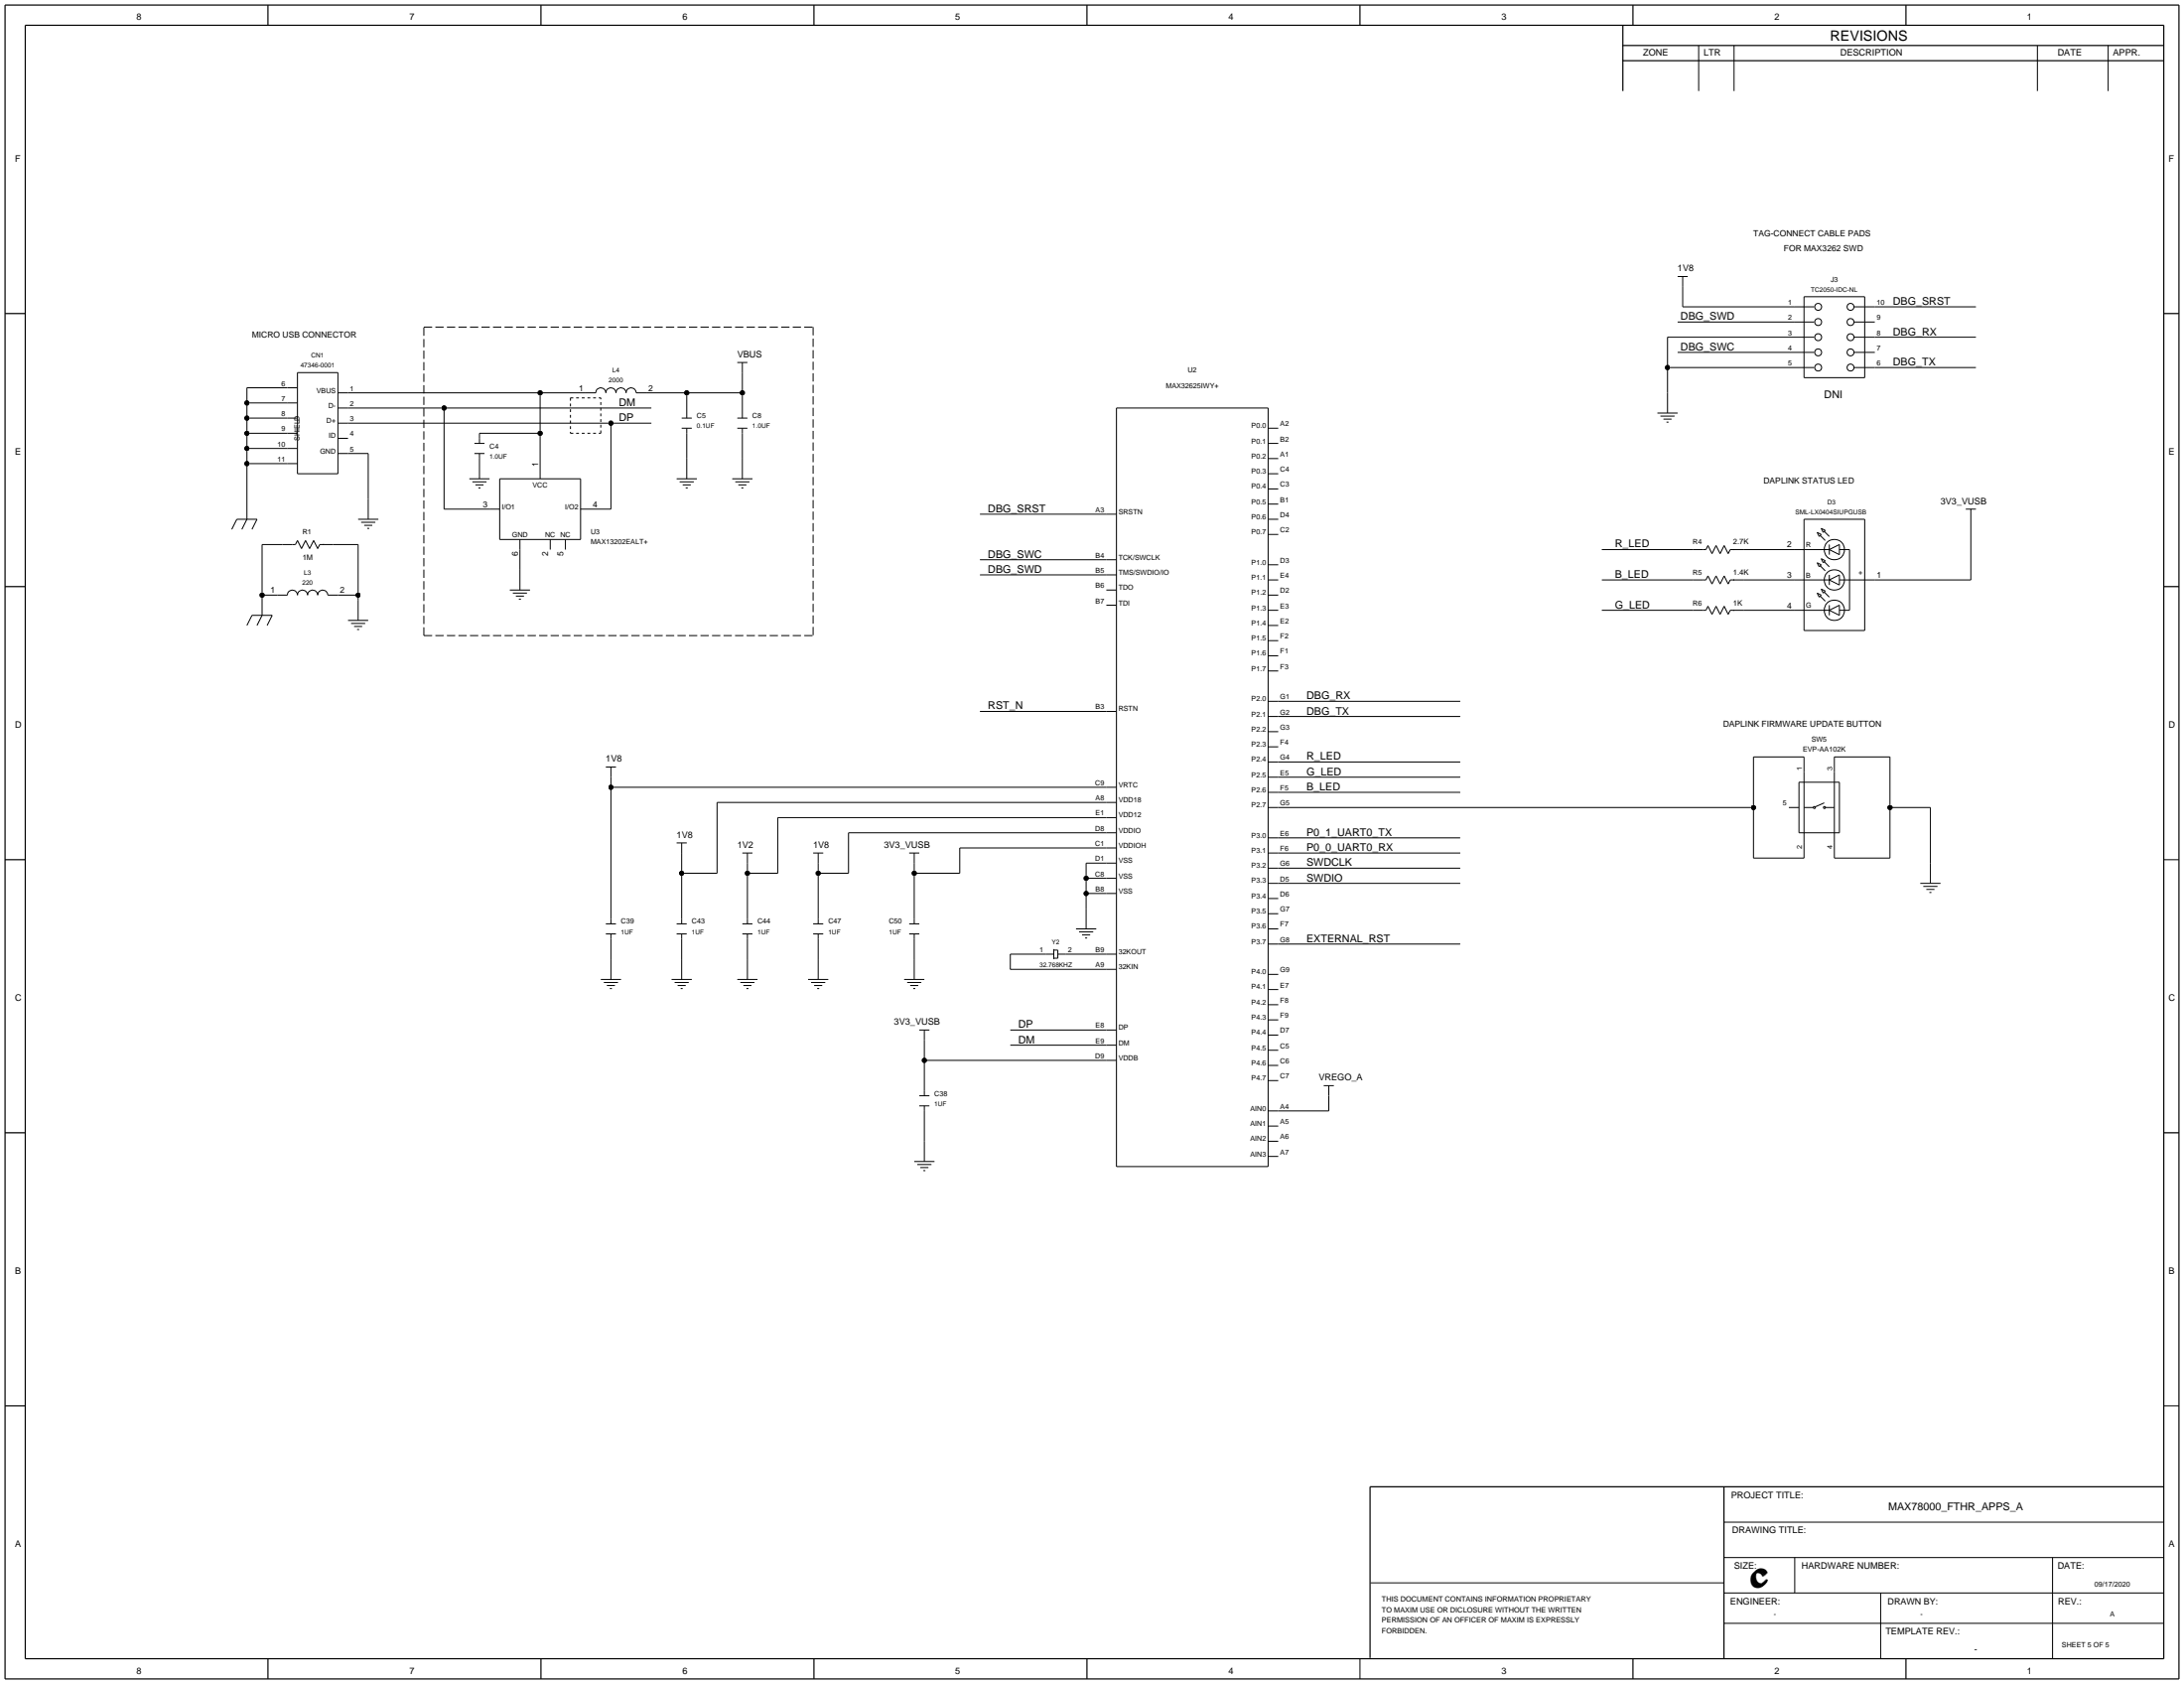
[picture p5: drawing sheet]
<svg xmlns="http://www.w3.org/2000/svg" width="549mm" height="423mm" viewBox="0 0 549 423" stroke-linecap="round" stroke-linejoin="round" font-family="sans-serif">
<g fill="none" stroke="#000" stroke-width=".25">
<path d="M426.7 11.4v11.5zM435.6 11.4v11.5zM511.8 11.4v11.5zM529.6 11.4v11.5zM421.4 69.4h2.6zM422.7 77.1h27.9zM422.7 72v5.1zM422.7 69.4v2.6zM450.6 77.1h2.6zM453.2 77.1h2.5zM453.2 74.5h15.2zM453.2 74.5v20.3z"/>
<path d="M465.8 77.1h2.5zM468.4 77.1h2.6zM468.4 74.5v20.3zM471 77.1h25.4zM62 97.4h10.2zM62 97.4v3.8zM72.2 97.4h2.5zM74.7 93.6v25.4zM74.7 93.6h10.2zM84.9 98.7h2.5zM84.9 93.6v25.4zM87.4 98.7h48.3z"/>
<path d="M135.7 98.7h11.4zM135.7 98.7v10.1zM147.1 98.7h2.6zM149.7 98.7a1.27 1.27 0 0 1 1.2-1.3 1.27 1.27 0 0 1 1.3 1.3 1.27 1.27 0 0 1 1.3-1.3 1.27 1.27 0 0 1 1.2 1.3 1.27 1.27 0 0 1 1.3-1.3 1.27 1.27 0 0 1 1.3 1.3 1.27 1.27 0 0 1 1.2-1.3 1.27 1.27 0 0 1 1.3 1.3M159.8 98.7h2.6zM162.4 98.7h10.1zM172.5 98.7h14zM172.5 98.7v5zM185.2 91h2.6zM186.5 93.6v5.1zM186.5 98.7v5zM186.5 91v2.6z"/>
<path d="M418.9 84.7h31.7zM418.9 84.7v7.6zM418.9 92.3h31.7zM418.9 92.3v6.4zM418.9 98.7v5zM421.4 80.9h29.2zM421.4 88.5h29.2zM450.6 92.3h2.6zM450.6 88.5h2.6zM450.6 84.7h2.6zM450.6 80.9h2.6zM453.2 88.5h2.5z"/>
<path d="M453.2 80.9h2.5zM453.2 92.3h2.5zM453.2 84.7h2.5zM453.2 94.8h15.2zM465.8 88.5h2.5zM465.8 80.9h2.5zM465.8 92.3h2.5zM465.8 84.7h2.5zM468.4 80.9h2.6zM468.4 84.7h2.6zM468.4 88.5h2.6zM468.4 92.3h2.6z"/>
<path d="M471 92.3h25.4zM471 84.7h25.4zM62 101.2h10.2zM62 101.2v3.8zM62 105h10.2zM62 105v3.8zM62 108.8h10.2zM62 108.8v3.8zM62 112.6h10.2zM62 112.6v3.8zM62 116.4h10.2zM62 116.4v14z"/>
<path d="M72.2 116.4h2.5zM72.2 112.6h2.5zM72.2 108.8h2.5zM72.2 105h2.5zM72.2 101.2h2.5zM74.7 119h10.2zM84.9 113.9h2.5zM84.9 110.1h2.5zM84.9 106.3h2.5zM84.9 102.5h2.5zM87.4 113.9h5.1zM87.4 102.5h24.2z"/>
<path d="M87.4 106.3h66.1zM92.5 113.9v11.4zM111.6 102.5h52zM111.6 102.5v25.4zM119.2 113.9h2.5zM119.2 111.4h2.5zM120.4 108.8h15.3zM120.4 108.8v1.3zM120.4 115.2v5zM120.4 110.1v1.3zM120.4 113.9v1.3zM135.7 108.8v8.9z"/>
<path d="M135.7 117.7v2.5zM153.5 106.3h10.1zM153.5 106.3v21.6zM171.2 107.5h2.6zM171.2 105h2.6zM172.5 108.8v6.4zM172.5 115.2v5zM172.5 103.7v1.3zM172.5 107.5v1.3zM185.2 107.5h2.6zM185.2 105h2.6zM186.5 108.8v6.4z"/>
<path d="M186.5 115.2v5zM186.5 103.7v1.3zM186.5 107.5v1.3zM280.5 102.5h38.1zM280.5 102.5v190.5zM318.6 119h2.5zM318.6 111.4h2.5zM318.6 107.5h2.5zM318.6 115.2h2.5zM318.6 102.5v190.5zM416.4 103.7h5zM417.1 104.5h3.6z"/>
<path d="M417.9 105.3h2zM418.6 106h.6zM59.5 130.4l-1.3 2.5zM59.5 130.4h5.1zM62 130.4l-1.2 2.5zM64.6 130.4l-1.3 2.5zM65.8 136.8v12.7zM65.8 136.8h5.1zM70.9 136.8h2.6zM73.5 136.8h.7zM74.7 135.7l-.5 1.1zM74.7 135.7l1 2.1z"/>
<path d="M76.8 135.7l-1.1 2.1zM76.8 135.7l1 2.1zM78.8 135.7l-1 2.1zM78.8 135.7l1 2.1zM80.3 136.8h1zM80.3 136.8l-.5 1zM81.1 136.8h2.5zM83.6 136.8h6.4zM90 136.8v12.7zM90 130.4h5zM90.7 131.2h3.6zM91.5 131.9h2z"/>
<path d="M92.3 132.7h.5zM92.5 125.3v5.1zM111.6 127.9h11.4zM117.9 120.2h5.1zM118.7 121h3.5zM119.4 121.8h2.1zM120.2 122.5h.5zM123 127.9h2.5zM125.5 120.2h20.3zM125.5 135.5h20.3zM125.5 120.2v15.3zM130.6 138v5.1z"/>
<path d="M130.6 135.5v2.5zM138.2 135.5v2.5zM142 135.5v2.5zM145.8 127.9h2.6zM145.8 120.2v15.3zM148.4 127.9h5.1zM170 120.2h5.1zM170.7 121h3.6zM171.5 121.8h2zM172.3 122.5h.5zM183.9 120.2h5.1zM184.7 121h3.6z"/>
<path d="M185.5 121.8h2zM186.2 122.5h.5zM246.2 129.1h31.7zM277.9 129.1h2.6zM318.6 130.4h2.5zM318.6 122.8h2.5zM318.6 134.2h2.5zM318.6 126.6h2.5zM402.4 138h22.8zM425.2 138h2.6zM427.8 138h.7zM429.1 137l-.6 1z"/>
<path d="M429.1 137l1 2zM431.1 137l-1 2zM431.1 137l1 2zM433.1 137l-1 2zM433.1 137l1 2zM434.6 138h1.1zM434.6 138l-.5 1zM435.4 138h2.5zM437.9 138h12.7zM450.6 138h2.6zM453.2 138h6.3zM453.2 130.4h15.2z"/>
<path d="M453.2 130.4v27.9zM456.5 133.7l.5 1zM456.5 133.7l1 .5zM457 134.7l.5-.5zM457.3 134.5l1.2 1.2zM457.5 132.7l.5 1zM457.5 132.7l1 .5zM458 133.7l.5-.5zM458.3 133.5l1.2 1.2zM459.5 136.8v2.5zM459.5 138l2.6 1.3zM459.5 138l2.6-1.2z"/>
<path d="M462.1 138h2.5zM462.1 136.8v2.5zM464.6 138v15.3zM468.4 130.4v27.9zM493.8 127.9h2.6zM495.1 130.4v15.2zM495.1 127.9v2.5zM63.3 154.5l-1.3 2.6zM63.3 154.5h5.1zM65.8 149.5h3.8zM65.8 149.5v5zM65.8 154.5l-1.2 2.6z"/>
<path d="M68.4 154.5l-1.3 2.6zM69.6 149.5h2.6zM72.2 149.5a1.27 1.27 0 0 1 1.3-1.3 1.27 1.27 0 0 1 1.2 1.3 1.27 1.27 0 0 1 1.3-1.3 1.27 1.27 0 0 1 1.3 1.3 1.27 1.27 0 0 1 1.2-1.3 1.27 1.27 0 0 1 1.3 1.3 1.27 1.27 0 0 1 1.3-1.3 1.27 1.27 0 0 1 1.2 1.3M82.3 149.5h2.6zM84.9 149.5h5.1zM87.4 155.8h5.1zM88.2 156.6h3.5zM89 157.3h2zM89.7 158.1h.5zM90 149.5v1.2zM90 150.7v5.1zM128.1 148.2h5z"/>
<path d="M128.8 148.9h3.6zM129.6 149.7h2zM130.4 150.5h.5zM130.6 143.1v5.1zM246.2 140.6h31.7zM246.2 144.4h31.7zM277.9 152h2.6zM277.9 148.2h2.6zM277.9 144.4h2.6zM277.9 140.6h2.6zM318.6 145.6h2.5zM318.6 153.3h2.5z"/>
<path d="M318.6 157.1h2.5zM318.6 141.8h2.5zM318.6 149.5h2.5zM402.4 145.6h22.8zM402.4 153.3h22.8zM425.2 145.6h2.6zM425.2 153.3h2.6zM427.8 145.6h.7zM427.8 153.3h.7zM429.1 144.6l-.6 1zM429.1 144.6l1 2.1zM429.1 152.2l-.6 1.1z"/>
<path d="M429.1 152.2l1 2.1zM431.1 144.6l-1 2.1zM431.1 144.6l1 2.1zM431.1 152.2l-1 2.1zM431.1 152.2l1 2.1zM433.1 144.6l-1 2.1zM433.1 144.6l1 2.1zM433.1 152.2l-1 2.1zM433.1 152.2l1 2.1zM434.6 145.6h1.1zM434.6 145.6l-.5 1.1zM434.6 153.3h1.1z"/>
<path d="M434.6 153.3l-.5 1zM435.4 145.6h2.5zM435.4 153.3h2.5zM437.9 145.6h12.7zM437.9 153.3h12.7zM450.6 153.3h2.6zM450.6 145.6h2.6zM453.2 153.3h6.3zM453.2 145.6h6.3zM453.2 158.3h15.2zM456.5 148.9l.5 1.1zM456.5 148.9l1 .6z"/>
<path d="M456.5 141.3l.5 1zM456.5 141.3l1 .5zM457 150l.5-.5zM457 142.3l.5-.5zM457.3 149.7l1.2 1.3zM457.3 142.1l1.2 1.3zM457.5 147.9l.5 1zM457.5 147.9l1 .5zM457.5 140.3l.5 1zM457.5 140.3l1 .5zM458 148.9l.5-.5zM458 141.3l.5-.5z"/>
<path d="M458.3 148.7l1.2 1.3zM458.3 141.1l1.2 1.2zM459.5 152v2.5zM459.5 153.3l2.6 1.2zM459.5 153.3l2.6-1.3zM459.5 144.4v2.5zM459.5 145.6l2.6 1.3zM459.5 145.6l2.6-1.2zM462.1 153.3h2.5zM462.1 152v2.5zM462.1 145.6h2.5zM462.1 144.4v2.5z"/>
<path d="M464.6 145.6h3.8zM468.4 145.6h2.6zM471 145.6h24.1zM246.2 178.7h31.7zM277.9 178.7h2.6zM318.6 179.9h2.5zM318.6 176.1h2.5zM318.6 168.5h2.5zM318.6 160.9h2.5zM318.6 164.7h2.5zM321.1 176.1h45.7zM321.1 179.9h45.7z"/>
<path d="M152.2 192.6h2.5zM153.5 197.7h124.4zM153.5 195.2v2.5zM153.5 197.7v33zM153.5 192.6v2.6zM277.9 197.7h2.6zM318.6 191.4h2.5zM318.6 183.7h2.5zM318.6 199h2.5zM318.6 187.6h2.5zM318.6 195.2h2.5zM321.1 195.2h45.7z"/>
<path d="M321.1 199h45.7zM321.1 191.4h45.7zM440.5 190.1h12.7zM440.5 190.1v12.7zM451.9 196.4h10.2zM451.9 196.4v12.7zM453.2 190.1v3.8zM453.2 193.9v2.5zM453.2 196.4v12.7zM460.8 190.1h14zM460.8 190.1v3.8zM460.8 193.9v2.5z"/>
<path d="M460.8 196.4v12.7zM462.1 196.4v12.7zM474.8 190.1v12.7zM170 211.7h2.5zM171.2 219.3h8.9zM171.2 214.2v5.1zM171.2 219.3v11.4zM171.2 211.7v2.5zM180.1 201.5h97.8zM180.1 201.5v17.8zM186.5 214.2h2.5zM187.8 219.3h7.6z"/>
<path d="M187.8 219.3v11.4zM187.8 216.8v2.5zM187.8 214.2v2.6zM195.4 205.3v14zM195.4 205.3h82.5zM204.3 214.2h2.5zM205.5 219.3h7.7zM205.5 216.8v2.5zM205.5 219.3v11.4zM205.5 214.2v2.6zM213.2 209.1h64.7zM213.2 209.1v10.2z"/>
<path d="M228.4 214.2h2.5zM229.7 219.3h11.4zM229.7 216.8v2.5zM229.7 219.3v11.4zM229.7 214.2v2.6zM241.1 213h36.8zM241.1 213v6.3zM272.8 216.8v3.8zM272.8 216.8h5.1zM277.9 205.3h2.6zM277.9 209.1h2.6zM277.9 216.8h2.6z"/>
<path d="M277.9 213h2.6zM277.9 201.5h2.6zM318.6 218h2.5zM318.6 202.8h2.5zM318.6 214.2h2.5zM318.6 210.4h2.5zM321.1 210.4h45.7zM321.1 214.2h45.7zM321.1 202.8h119.4zM321.1 218h45.7zM440.5 202.8v12.7zM440.5 215.5h12.7z"/>
<path d="M449.4 202.8h2.5zM451.9 209.1h10.2zM453.2 211.7v3.8zM453.2 209.1v2.6zM453.2 202.8h2.3zM455.6 202.6h.4v.4h-.4zM456 202.6l2.3-1zM458.1 202.6h.4v.4h-.4zM458.6 202.8h2.2zM460.8 211.7v3.8zM460.8 215.5h14zM460.8 209.1v2.6z"/>
<path d="M474.8 202.8v12.7zM474.8 202.8h10.1zM484.9 202.8v14zM484.9 216.8v5zM543.6 215.9h3.8zM152.2 234.5h2.5zM152.2 232h2.5zM153.5 235.8v5.1zM153.5 230.7v1.3zM153.5 234.5v1.3zM170 234.5h2.5zM170 232h2.5z"/>
<path d="M171.2 235.8v5.1zM171.2 230.7v1.3zM171.2 234.5v1.3zM186.5 234.5h2.5zM186.5 232h2.5zM187.8 235.8v5.1zM187.8 230.7v1.3zM187.8 234.5v1.3zM204.3 234.5h2.5zM204.3 232h2.5zM205.5 235.8v5.1zM205.5 230.7v1.3z"/>
<path d="M205.5 234.5v1.3zM228.4 234.5h2.5zM228.4 232h2.5zM229.7 235.8v5.1zM229.7 230.7v1.3zM229.7 234.5v1.3zM253.8 239.6v3.8zM253.8 239.6h8.9zM262.7 239.6h2zM264.7 238.6h1zM264.7 238.4v2.5zM265.7 239.6h2.1z"/>
<path d="M265.7 238.6v2zM267.8 239.6h10.1zM270.3 233.3h5.1zM271.1 234h3.5zM271.8 234.8h2.1zM272.6 235.6h.5zM272.8 220.6h5.1zM272.8 220.6v3.8zM272.8 224.4h5.1zM272.8 224.4v3.8zM272.8 228.2v5.1zM277.9 220.6h2.6z"/>
<path d="M277.9 239.6h2.6zM277.9 224.4h2.6zM318.6 237.1h2.5zM318.6 229.5h2.5zM318.6 233.3h2.5zM318.6 225.7h2.5zM318.6 221.8h2.5zM321.1 221.8h45.7zM321.1 237.1h45.7zM482.4 221.8h5.1zM483.2 222.6h3.5zM483.9 223.4h2.1z"/>
<path d="M484.7 224.1h.5zM150.9 246h5.1zM151.7 246.7h3.5zM152.5 247.5h2zM153.2 248.3h.5zM153.5 240.9v5.1zM168.7 246h5.1zM169.5 246.7h3.5zM170.2 247.5h2.1zM171 248.3h.5zM171.2 240.9v5.1zM185.2 246h5.1z"/>
<path d="M186 246.7h3.5zM186.7 247.5h2.1zM187.5 248.3h.5zM187.8 240.9v5.1zM203 246h5.1zM203.8 246.7h3.5zM204.5 247.5h2.1zM205.3 248.3h.5zM205.5 240.9v5.1zM227.1 246h5.1zM227.9 246.7h3.5zM228.7 247.5h2z"/>
<path d="M229.4 248.3h.5zM229.7 240.9v5.1zM230.9 258.7h2.6zM232.2 258.7v2.5zM253.8 243.4h24.1zM253.8 258.7h24.1zM264.7 240.6h1zM277.9 258.7h2.6zM277.9 243.4h2.6zM318.6 244.7h2.5zM318.6 256.1h2.5zM318.6 252.3h2.5z"/>
<path d="M318.6 248.5h2.5zM318.6 259.9h2.5zM230.9 277.7h2.6zM230.9 275.2h2.6zM232.2 279v7.6zM232.2 266.3h45.7zM232.2 261.2v5.1zM232.2 266.3v7.6zM232.2 273.9v1.3zM232.2 277.7v1.3zM253.8 262.5h24.1zM277.9 262.5h2.6z"/>
<path d="M277.9 266.3h2.6zM318.6 271.4h2.5zM318.6 267.6h2.5zM318.6 263.8h2.5zM318.6 279h2.5zM321.1 279h12.7zM332.5 272.6h2.6zM333.8 275.2v3.8zM333.8 272.6v2.6zM229.7 291.7h5zM230.4 292.5h3.6zM231.2 293.2h2z"/>
<path d="M232 294h.5zM232.2 286.6v5.1zM280.5 293h38.1zM318.6 290.4h2.5zM318.6 286.6h2.5zM318.6 282.8h2.5zM543.6 353.1h3.8zM344.3 397.5h88.7zM433.1 382.3h110.5zM433.1 391.2h110.5zM450.8 391.2v8.9zM515.6 391.2v25.4z"/>
<path d="M341.6 416.6v5zM433.1 400.1h110.5zM433.1 407.7h110.5zM472.4 400.1v16.5z"/>
<circle cx="456.7" cy="77.1" r=".87"/>
<circle cx="464.9" cy="77.1" r=".87"/>
<circle cx="456.7" cy="80.9" r=".87"/>
<circle cx="456.7" cy="88.5" r=".87"/>
<circle cx="456.7" cy="92.3" r=".87"/>
<circle cx="456.7" cy="84.7" r=".87"/>
<circle cx="464.9" cy="88.5" r=".87"/>
<circle cx="464.9" cy="92.3" r=".87"/>
<circle cx="464.9" cy="80.9" r=".87"/>
<circle cx="464.9" cy="84.7" r=".87"/>
<circle cx="460.8" cy="138" r="2.56"/>
<circle cx="460.8" cy="153.3" r="2.56"/>
<circle cx="460.8" cy="145.7" r="2.56"/>
</g>
<path d="M106.5 82.1h97.8M204.3 82.1v77.5M106.5 159.6h97.8M106.5 159.6v-77.5" fill="none" stroke="#000" stroke-width=".25" stroke-dasharray="2.1 .8" stroke-linecap="butt"/>
<path d="M143.3 99.9h7.6M143.3 99.9v8.9M143.3 108.8h7.6M150.9 108.8v-8.9" fill="none" stroke="#000" stroke-width=".25" stroke-dasharray=".7" stroke-linecap="butt"/>
<g fill="#000" stroke="#000" stroke-width=".25">
<circle cx="135.7" cy="98.7" r=".56"/>
<circle cx="172.5" cy="98.7" r=".56"/>
<circle cx="186.5" cy="98.7" r=".56"/>
<circle cx="418.9" cy="92.3" r=".56"/>
<circle cx="62" cy="112.6" r=".56"/>
<circle cx="62" cy="105" r=".56"/>
<circle cx="62" cy="108.8" r=".56"/>
<circle cx="62" cy="101.2" r=".56"/>
<circle cx="62" cy="116.4" r=".56"/>
<circle cx="111.6" cy="102.5" r=".56"/>
<circle cx="135.7" cy="108.8" r=".56"/>
<circle cx="153.5" cy="106.3" r=".56"/>
<circle cx="65.8" cy="149.5" r=".56"/>
<circle cx="90" cy="149.5" r=".56"/>
<circle cx="153.5" cy="197.7" r=".56"/>
<circle cx="171.2" cy="219.3" r=".56"/>
<circle cx="187.8" cy="219.3" r=".56"/>
<circle cx="205.5" cy="219.3" r=".56"/>
<circle cx="229.7" cy="219.3" r=".56"/>
<circle cx="440.5" cy="202.8" r=".56"/>
<circle cx="474.8" cy="202.8" r=".56"/>
<circle cx="272.8" cy="224.4" r=".56"/>
<circle cx="272.8" cy="220.6" r=".56"/>
<circle cx="232.2" cy="266.3" r=".56"/>
</g>
<g fill="none" stroke="#000" stroke-width=".3">
<path d="M1.3 1.3h546.1zM1.3 1.3v420.3zM6.3 6.4h537.3zM6.3 6.4v410.2zM67.3 1.3v5.1zM135.9 1.3v5.1zM204.5 1.3v5.1zM273 1.3v5.1zM341.6 1.3v5.1zM407.7 15.2h135.9zM407.7 11.4h135.9zM407.7 6.4v16.5z"/>
<path d="M410.2 1.3v5.1zM478.8 1.3v5.1zM543.6 6.4v410.2zM547.4 1.3v420.3zM1.3 78.7h5zM543.6 78.7h3.8zM1.3 147.3h5zM543.6 147.3h3.8zM1.3 215.9h5zM1.3 284.5h5zM543.6 284.5h3.8zM1.3 353.1h5z"/>
<path d="M344.2 373.4v43zM344.2 373.4h199.4zM433.1 373.4v43.2zM6.3 416.6h537.3zM67.3 416.6v5zM135.9 416.6v5zM204.5 416.6v5zM273 416.6v5zM410.2 416.6v5zM478.8 416.6v5zM1.3 421.6h546.1z"/>
</g>
<g font-size="5.6">
<text x="439.6" y="398.8">C</text>
<text x="440.3" y="398.1">C</text>
</g>
<text font-size="3.6" x="459.7" y="10.2">REVISIONS</text>
<g font-size="2.7">
<text x="475.5" y="76.6">DBG_SRST</text>
<text x="422.2" y="80.4">DBG_SWD</text>
<text x="422.2" y="88">DBG_SWC</text>
<text x="475.5" y="84.2">DBG_RX</text>
<text x="475.5" y="91.8">DBG_TX</text>
<text x="155.5" y="102">DM</text>
<text x="458.3" y="99.9">DNI</text>
<text x="155.5" y="105.8">DP</text>
<text x="248.2" y="128.6">DBG_SRST</text>
<text x="405.7" y="137.5">R_LED</text>
<text x="248.2" y="143.9">DBG_SWD</text>
<text x="248.2" y="140.1">DBG_SWC</text>
<text x="405.7" y="145.1">B_LED</text>
<text x="405.7" y="152.8">G_LED</text>
<text x="248.2" y="178.2">RST_N</text>
<text x="328.2" y="179.4">DBG_TX</text>
<text x="328.2" y="175.6">DBG_RX</text>
<text x="328.2" y="190.9">R_LED</text>
<text x="328.2" y="194.7">G_LED</text>
<text x="328.2" y="198.5">B_LED</text>
<text x="328.2" y="209.9">P0_1_UART0_TX</text>
<text x="328.2" y="213.7">P0_0_UART0_RX</text>
<text x="328.2" y="217.5">SWDCLK</text>
<text x="328.2" y="221.3">SWDIO</text>
<text x="328.2" y="236.6">EXTERNAL_RST</text>
<text x="255.8" y="262">DM</text>
<text x="255.8" y="258.2">DP</text>
<text x="474.4" y="379.3">MAX78000_FTHR_APPS_A</text>
</g>
<g font-size="2.3">
<text x="34.3" y="5.1">8</text>
<text x="102.9" y="5.1">7</text>
<text x="171.4" y="5.1">6</text>
<text x="240" y="5.1">5</text>
<text x="308.6" y="5.1">4</text>
<text x="377.2" y="5.1">3</text>
<text x="445.8" y="5.1">2</text>
<text x="509.2" y="5.1">1</text>
<text x="412.7" y="14">ZONE</text>
<text x="428" y="14">LTR</text>
<text x="462.3" y="14">DESCRIPTION</text>
<text x="516.9" y="14">DATE</text>
<text x="530.8" y="14">APPR.</text>
<text x="3.8" y="40.6">F</text>
<text x="544.8" y="40.6">F</text>
<text x="421.4" y="68.2">1V8</text>
<text x="185.2" y="89.8">VBUS</text>
<text x="3.8" y="114.3">E</text>
<text x="544.8" y="114.3">E</text>
<text x="487.5" y="126.6">3V3_VUSB</text>
<text x="3.8" y="182.9">D</text>
<text x="544.8" y="182.9">D</text>
<text x="152.2" y="191.4">1V8</text>
<text x="170" y="210.4">1V8</text>
<text x="185.2" y="213">1V2</text>
<text x="204.3" y="213">1V8</text>
<text x="222" y="213">3V3_VUSB</text>
<text x="3.8" y="251.5">C</text>
<text x="544.8" y="251.5">C</text>
<text x="224.6" y="257.4">3V3_VUSB</text>
<text x="331.3" y="271.4">VREGO_A</text>
<text x="3.8" y="320">B</text>
<text x="544.8" y="320">B</text>
<text x="434.8" y="376.3">PROJECT TITLE:</text>
<text x="3.8" y="388.6">A</text>
<text x="435.2" y="385.1">DRAWING TITLE:</text>
<text x="544.8" y="388.6">A</text>
<text x="435.6" y="394">SIZE:</text>
<text x="452.6" y="393.9">HARDWARE NUMBER:</text>
<text x="516.9" y="394">DATE:</text>
<text x="434.6" y="402.8">ENGINEER:</text>
<text x="517" y="402.8">REV.:</text>
<text x="473.7" y="410.5">TEMPLATE REV.:</text>
<text x="34.3" y="420.4">8</text>
<text x="102.9" y="420.4">7</text>
<text x="171.4" y="420.4">6</text>
<text x="240" y="420.4">5</text>
<text x="308.6" y="420.4">4</text>
<text x="377.2" y="420.4">3</text>
<text x="445.8" y="420.4">2</text>
<text x="509.2" y="420.4">1</text>
</g>
<g font-size="2.2">
<text x="474.2" y="402.8">DRAWN BY:</text>
<text x="496" y="414.9">-</text>
</g>
<g font-size="2.1">
<text x="440.5" y="59.3">TAG-CONNECT CABLE PADS</text>
<text x="448.1" y="63.1">FOR MAX3262 SWD</text>
<text x="63.3" y="84.7">MICRO USB CONNECTOR</text>
<text x="145.4" y="98.1">1</text>
<text x="162.9" y="98.1">2</text>
<text x="135.2" y="117.2" transform="rotate(-90 135.2 117.2)">1</text>
<text x="443" y="121.5">DAPLINK STATUS LED</text>
<text x="121.3" y="127.4">3</text>
<text x="148.9" y="127.4">4</text>
<text x="449" y="137.5">2</text>
<text x="130.1" y="139.7" transform="rotate(-90 130.1 139.7)">6</text>
<text x="137.7" y="139.7" transform="rotate(-90 137.7 139.7)">2</text>
<text x="141.5" y="139.7" transform="rotate(-90 141.5 139.7)">5</text>
<text x="68" y="148.9">1</text>
<text x="85.4" y="148.9">2</text>
<text x="449" y="145.1">3</text>
<text x="471.5" y="145.1">1</text>
<text x="449" y="152.8">4</text>
<text x="432.9" y="182.5">DAPLINK FIRMWARE UPDATE BUTTON</text>
</g>
<g font-size="1.9">
<text x="435.4" y="136.8">2.7K</text>
<text x="76" y="140.6">1M</text>
<text x="435.4" y="144.4">1.4K</text>
<text x="435.4" y="152">1K</text>
</g>
<g font-size="1.8">
<text x="459.9" y="70.7">J3</text>
<text x="449.1" y="76.6">1</text>
<text x="471.5" y="76.6">10</text>
<text x="449.1" y="80.4">2</text>
<text x="471.5" y="80.4">9</text>
<text x="449.1" y="88">4</text>
<text x="449.1" y="84.2">3</text>
<text x="471.5" y="84.2">8</text>
<text x="471.5" y="88">7</text>
<text x="298.4" y="93.6">U2</text>
<text x="449.1" y="91.8">5</text>
<text x="471.5" y="91.8">6</text>
<text x="70.7" y="100.7">7</text>
<text x="70.7" y="96.9">6</text>
<text x="79.5" y="98.7">VBUS</text>
<text x="87.9" y="98.1">1</text>
<text x="87.9" y="102">2</text>
<text x="292.9" y="97.4">MAX32625IWY+</text>
<text x="70.7" y="104.5">8</text>
<text x="82" y="106.3">D+</text>
<text x="82.5" y="102.5">D-</text>
<text x="87.9" y="105.8">3</text>
<text x="175.1" y="105">C5</text>
<text x="189" y="105">C8</text>
<text x="314.4" y="107.5">P0.0</text>
<text x="321.6" y="107">A2</text>
<text x="69.7" y="112.1">10</text>
<text x="70.7" y="108.3">9</text>
<text x="75.2" y="110.8" transform="rotate(-90 75.2 110.8)">SHIELD</text>
<text x="80.4" y="113.9">GND</text>
<text x="82.6" y="110.1">ID</text>
<text x="87.9" y="109.6">4</text>
<text x="87.9" y="113.4">5</text>
<text x="123" y="112.6">C4</text>
<text x="314.4" y="111.4">P0.1</text>
<text x="321.6" y="110.8">B2</text>
<text x="69.7" y="115.9">11</text>
<text x="314.4" y="119">P0.3</text>
<text x="314.4" y="115.2">P0.2</text>
<text x="321.6" y="118.5">C4</text>
<text x="321.6" y="114.7">A1</text>
<text x="133.8" y="122.5">VCC</text>
<text x="314.4" y="122.8">P0.4</text>
<text x="321.6" y="122.3">C3</text>
<text x="126" y="127.9">I/O1</text>
<text x="142" y="127.9">I/O2</text>
<text x="275.2" y="128.6">A3</text>
<text x="281" y="129.1">SRSTN</text>
<text x="314.4" y="130.4">P0.6</text>
<text x="314.4" y="126.6">P0.5</text>
<text x="321.6" y="129.9">D4</text>
<text x="321.6" y="126.1">B1</text>
<text x="76" y="134.2">R1</text>
<text x="128.6" y="135">GND</text>
<text x="136.9" y="135">NC NC</text>
<text x="148.4" y="134.2">U3</text>
<text x="148.4" y="136.8">MAX13202EALT+</text>
<text x="314.4" y="134.2">P0.7</text>
<text x="321.6" y="133.7">C2</text>
<text x="425.2" y="136.8">R4</text>
<text x="453.7" y="137.5">R</text>
<text x="275.2" y="143.9">B5</text>
<text x="275.2" y="140.1">B4</text>
<text x="281" y="140.6">TCK/SWCLK</text>
<text x="314.4" y="141.8">P1.0</text>
<text x="321.6" y="141.3">D3</text>
<text x="275.2" y="147.7">B6</text>
<text x="281" y="148.2">TDO</text>
<text x="281" y="144.4">TMS/SWDIO/IO</text>
<text x="314.4" y="145.6">P1.1</text>
<text x="314.4" y="149.5">P1.2</text>
<text x="321.6" y="148.9">D2</text>
<text x="321.6" y="145.1">E4</text>
<text x="425.2" y="144.4">R5</text>
<text x="453.7" y="145.1">B</text>
<text x="466.9" y="144.4">+</text>
<text x="275.2" y="151.5">B7</text>
<text x="281" y="152">TDI</text>
<text x="314.4" y="153.3">P1.3</text>
<text x="321.6" y="152.8">E3</text>
<text x="425.2" y="152">R6</text>
<text x="453.7" y="152.7">G</text>
<text x="314.4" y="160.9">P1.5</text>
<text x="314.4" y="157.1">P1.4</text>
<text x="321.6" y="160.4">F2</text>
<text x="321.6" y="156.6">E2</text>
<text x="314.4" y="164.7">P1.6</text>
<text x="321.6" y="168">F3</text>
<text x="321.6" y="164.2">F1</text>
<text x="314.4" y="168.5">P1.7</text>
<text x="275.2" y="178.2">B3</text>
<text x="281" y="178.7">RSTN</text>
<text x="314.4" y="179.9">P2.1</text>
<text x="314.4" y="176.1">P2.0</text>
<text x="321.6" y="179.4">G2</text>
<text x="321.6" y="175.6">G1</text>
<text x="314.4" y="183.7">P2.2</text>
<text x="321.6" y="183.2">G3</text>
<text x="314.4" y="191.4">P2.4</text>
<text x="314.4" y="187.6">P2.3</text>
<text x="321.6" y="190.9">G4</text>
<text x="321.6" y="187">F4</text>
<text x="452.9" y="188.8">EVP-AA102K</text>
<text x="455.1" y="186.3">SW5</text>
<text x="275.1" y="197.2">C9</text>
<text x="281" y="197.7">VRTC</text>
<text x="314.4" y="195.1">P2.5</text>
<text x="321.6" y="194.7">E5</text>
<text x="452.7" y="193.4" transform="rotate(-90 452.7 193.4)">1</text>
<text x="460.3" y="193.4" transform="rotate(-90 460.3 193.4)">3</text>
<text x="275.2" y="201">A8</text>
<text x="281" y="201.5">VDD18</text>
<text x="314.4" y="202.7">P2.7</text>
<text x="314.4" y="198.9">P2.6</text>
<text x="321.6" y="202.3">G5</text>
<text x="321.6" y="198.5">F5</text>
<text x="447.9" y="202.3">5</text>
<text x="275.1" y="208.6">D8</text>
<text x="275.2" y="204.8">E1</text>
<text x="281" y="205.3">VDD12</text>
<text x="281" y="209.1">VDDIO</text>
<text x="321.6" y="209.9">E6</text>
<text x="275.1" y="212.4">C1</text>
<text x="281" y="213">VDDIOH</text>
<text x="314.4" y="214.2">P3.1</text>
<text x="314.4" y="210.4">P3.0</text>
<text x="321.6" y="213.7">F6</text>
<text x="452.7" y="213.2" transform="rotate(-90 452.7 213.2)">2</text>
<text x="460.3" y="213.2" transform="rotate(-90 460.3 213.2)">4</text>
<text x="275.1" y="216.3">D1</text>
<text x="275.1" y="220.1">C8</text>
<text x="281" y="216.8">VSS</text>
<text x="281" y="220.6">VSS</text>
<text x="314.4" y="218">P3.2</text>
<text x="314.4" y="221.8">P3.3</text>
<text x="321.6" y="221.3">D5</text>
<text x="321.6" y="217.5">G6</text>
<text x="275.2" y="223.9">B8</text>
<text x="281" y="224.4">VSS</text>
<text x="314.4" y="225.6">P3.4</text>
<text x="321.6" y="225.1">D6</text>
<text x="156" y="232">C39</text>
<text x="173.8" y="232">C43</text>
<text x="190.3" y="232">C44</text>
<text x="208.1" y="232">C47</text>
<text x="223.3" y="232">C50</text>
<text x="314.4" y="229.4">P3.5</text>
<text x="314.4" y="233.2">P3.6</text>
<text x="321.6" y="232.8">F7</text>
<text x="321.6" y="229">G7</text>
<text x="261.2" y="239.1">1</text>
<text x="268.3" y="239.1">2</text>
<text x="275.2" y="239.1">B9</text>
<text x="281" y="239.6">32KOUT</text>
<text x="314.4" y="237">P3.7</text>
<text x="321.6" y="236.6">G8</text>
<text x="275.2" y="242.9">A9</text>
<text x="281" y="243.4">32KIN</text>
<text x="314.4" y="244.7">P4.0</text>
<text x="321.6" y="244.2">G9</text>
<text x="314.4" y="248.5">P4.1</text>
<text x="321.6" y="251.8">F8</text>
<text x="321.6" y="248">E7</text>
<text x="314.4" y="256.1">P4.3</text>
<text x="314.4" y="252.3">P4.2</text>
<text x="321.6" y="255.6">F9</text>
<text x="275.2" y="258.2">E8</text>
<text x="275.2" y="262">E9</text>
<text x="281" y="262.5">DM</text>
<text x="281" y="258.7">DP</text>
<text x="314.4" y="259.9">P4.4</text>
<text x="314.4" y="263.7">P4.5</text>
<text x="321.6" y="263.2">C5</text>
<text x="321.6" y="259.4">D7</text>
<text x="275.1" y="265.8">D9</text>
<text x="281" y="266.3">VDDB</text>
<text x="314.4" y="267.5">P4.6</text>
<text x="321.6" y="267.1">C6</text>
<text x="234.7" y="275.2">C38</text>
<text x="314.4" y="271.3">P4.7</text>
<text x="321.6" y="270.9">C7</text>
<text x="314.1" y="279">AIN0</text>
<text x="321.6" y="278.5">A4</text>
<text x="314.1" y="286.6">AIN2</text>
<text x="314.1" y="282.8">AIN1</text>
<text x="321.6" y="286.1">A6</text>
<text x="321.6" y="282.3">A5</text>
<text x="314.1" y="290.4">AIN3</text>
<text x="321.6" y="289.9">A7</text>
<text x="526.2" y="398.4">09/17/2020</text>
<text x="347.1" y="405">TO MAXIM USE OR DICLOSURE WITHOUT THE WRITTEN</text>
<text x="347.1" y="407.5">PERMISSION OF AN OFFICER OF MAXIM IS EXPRESSLY</text>
<text x="347.1" y="402.2">THIS DOCUMENT CONTAINS INFORMATION PROPRIETARY</text>
<text x="445.6" y="406">-</text>
<text x="482.4" y="406">-</text>
<text x="530.1" y="406">A</text>
<text x="347.1" y="410.3">FORBIDDEN.</text>
<text x="518" y="413.6">SHEET 5 OF 5</text>
</g>
<g font-size="1.6">
<text x="455" y="73.3">TC2050-IDC-NL</text>
<text x="78.2" y="89.8">CN1</text>
<text x="75.5" y="92.3">47346-0001</text>
<text x="153.8" y="93.6">L4</text>
<text x="152.9" y="96.1">2000</text>
<text x="175.1" y="107.5">0.1UF</text>
<text x="189" y="107.5">1.0UF</text>
<text x="123" y="115.2">1.0UF</text>
<text x="451" y="129.2">SML-LX0404SIUPGUSB</text>
<text x="459.1" y="126.6">D3</text>
<text x="75.9" y="146.9">220</text>
<text x="76.4" y="144.4">L3</text>
<text x="156" y="234.5">1UF</text>
<text x="173.8" y="234.5">1UF</text>
<text x="190.3" y="234.5">1UF</text>
<text x="208.1" y="234.5">1UF</text>
<text x="223.3" y="234.5">1UF</text>
<text x="264.2" y="237.1">Y2</text>
<text x="261.1" y="242.9">32.768KHZ</text>
<text x="234.7" y="277.7">1UF</text>
</g>
</svg>
